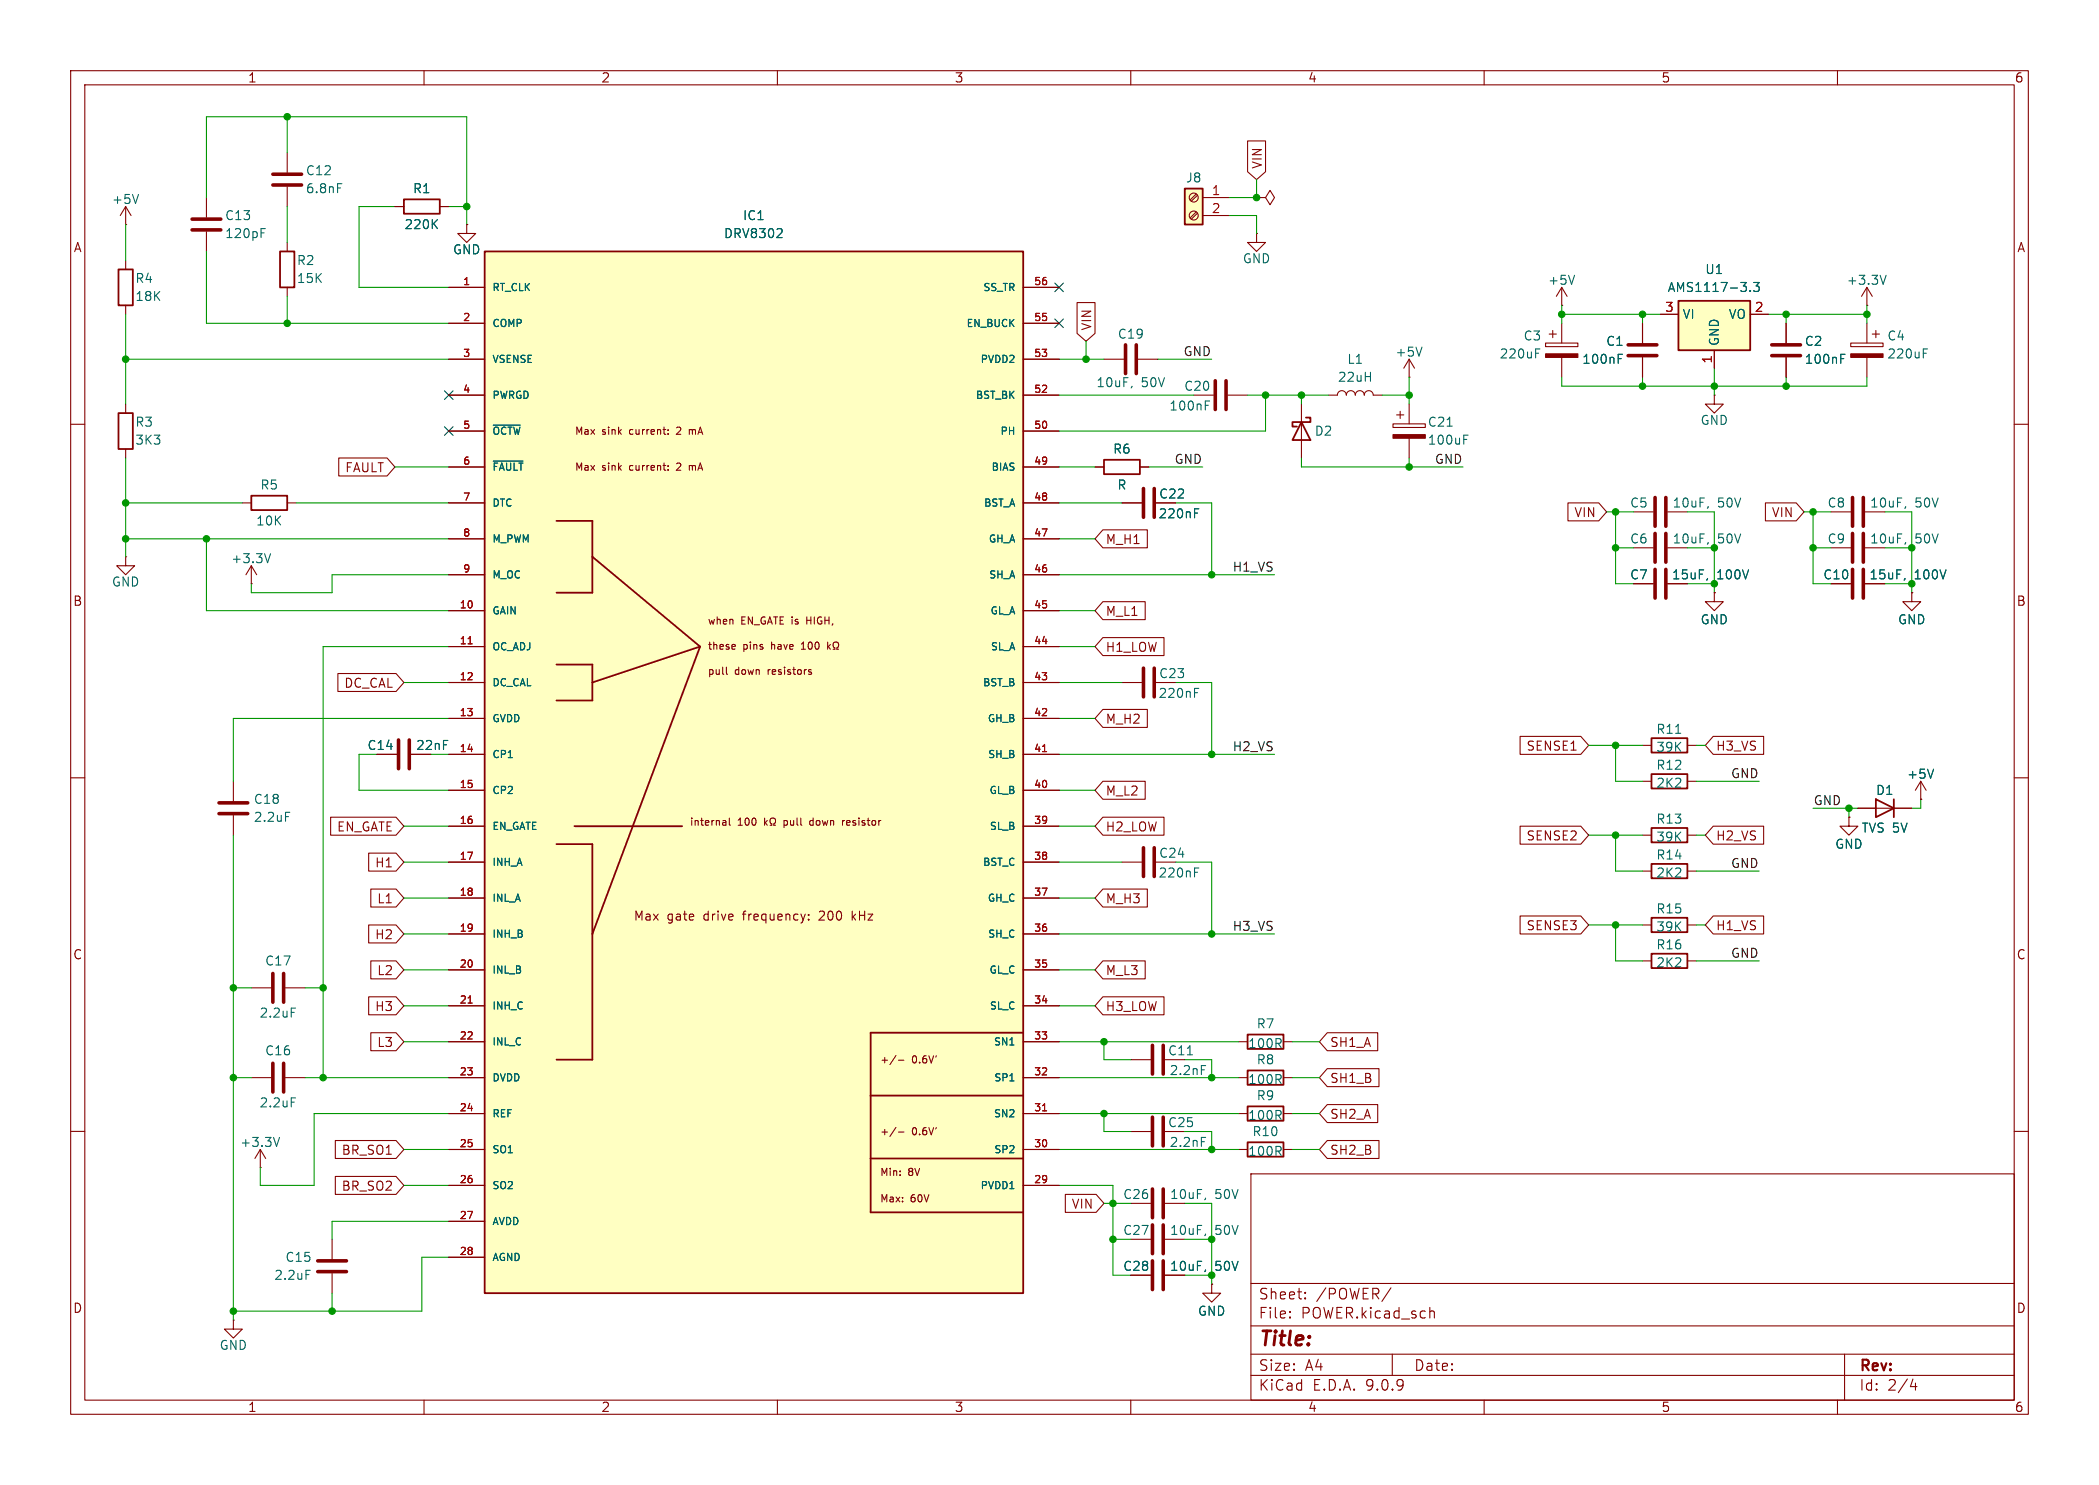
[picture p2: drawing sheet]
<svg xmlns="http://www.w3.org/2000/svg" width="297mm" height="210mm" viewBox="0 0 297 210" stroke-linecap="round" stroke-linejoin="round" font-family="sans-serif">
<g fill="none" stroke="#840000" stroke-width=".15">
<path d="M10 10h277v190h-277zM12 12h273v186h-273zM60 10v2M110 10v2M160 10v2M210 10v2M260 10v2M156.2 50.8h2.8M161 50.8h2.8M168.9 55.9h2.8M173.7 55.9h2.8M184.1 57.2v7.6"/>
<path d="M188 55.9h1.2a.64 .64 0 0 1 .7-.7 .64 .64 0 0 1 .6 .7 .64 .64 0 0 1 .6-.7 .64 .64 0 0 1 .7 .7 .64 .64 0 0 1 .6-.7 .64 .64 0 0 1 .6 .7 .64 .64 0 0 1 .7-.7 .64 .64 0 0 1 .6 .7h1.3M197.1 59.9h4.6v.6h-4.6zM197.6 58.7h1M198.1 58.2v1M199.4 53.3h.1M199.4 50.8v2.5M199.4 57.2v2.7M199.4 50.8l-.8 1.3M199.4 50.8l.8 1.3M264.2 43.2h.1M264.2 40.6l-.8 1.3M264.2 40.6l.7 1.3"/>
<path d="M264.2 40.6v2.6M10 60h2M154.9 66h1.3M158.7 71.1h2.8M161.3 66h1.3M199.4 62v2.8M285 60h2M10 110h2M232.4 118.1h1.3M238.8 118.1h1.2M261.6 115.6v1.2h1.3l-1.3 1.3-1.3-1.3h1.3M261.6 115.6h.1"/>
<path d="M262.9 114.3h7.6M285 110h2M10 160h2M177 166h108v32h-108zM285 160h2M60 198v2M110 198v2M160 198v2M177 194.5h108M177 191.5h108M177 187.5h108M177 181.5h108"/>
<path d="M182.5 186.3h.1l-.1 .1M182.5 186.3v.1M182.5 185.5v.1M182.5 185.5h.1l-.1 .1M184.7 183.6v.1M184.7 183.6h-.1l.1 .1M184.7 182.8v.1M184.7 182.8h-.1l.1 .1M196.8 182.1l-1.3 2M197 191.5v3M202.4 185.5l.1-.1 .4 .1 .1 .9M210 198v2"/>
<path d="M260 198v2M261 191.5v6.5M270.7 195l-.4 1.1h.9M271 195.6v1"/>
</g>
<path d="M159.3 48.8v4M160.8 48.8v4M172 53.8v4.1M173.5 53.8v4.1M161.8 69.1v4.1M163.3 69.1v4.1" fill="none" stroke="#840000" stroke-width=".51"/>
<path d="M266.9 38.9l-.4 1.3M160.2 54.6l-.1 .3M170.5 57.3h.5M170.5 56.7h.7M201.2 49.1l-.4 1.3M169 72.6h.4M169 72h.6M204.8 60.3h.7M207.1 62.1h.4M207.1 61.5h.6" fill="none" stroke="#006464" stroke-width=".15"/>
<path d="M197.1 61.5h4.6v.5h-4.6z" fill="#840000" stroke="#840000" stroke-width=".15"/>
<path d="M184.1 59.7l1.3 2.5h-2.5zM184.8 59.1h.6v.6h-2.5v.6h.6M156.2 65h5.1v2.1h-5.1zM233.7 117.1h5.1v2h-5.1zM265.4 113l2.6 1.3-2.6 1.3zM268 113v2.6" fill="none" stroke="#840000" stroke-width=".25"/>
<path d="M237.5 42.5h10.1v7h-10.1z" fill="#ffffc2"/>
<path d="M237.5 42.5h10.1v7h-10.1zM233.7 109.5h5.1v2h-5.1zM233.7 104.4h5.1v2h-5.1zM233.7 129.8h5.1v2h-5.1zM233.7 122.2h5.1v2h-5.1z" fill="none" stroke="#840000" stroke-width=".25"/>
<g fill="none" stroke="#840000" stroke-width=".15">
<path d="M218.7 48.5h4.6v.5h-4.6zM219.2 47.2h1M219.7 46.7v1.1M221 43.2h.1M221 40.6l-.8 1.3M221 40.6l.7 1.3M221 40.6v2.6M221 45.7v2.8M221 50.5v2.8M232.4 45.7v2.8M232.4 50.5v2.8M234.9 44.5h2.6"/>
<path d="M242.6 55.9v1.3h1.2l-1.2 1.2-1.3-1.2h1.3M242.6 55.9h.1M242.6 49.5v2.6M247.6 44.5h2.6M252.7 45.7v2.8M252.7 50.5v2.8M261.9 48.5h4.5v.5h-4.5zM264.2 45.7v2.8M264.2 50.5v2.8M264.9 47.2h1M265.4 46.7v1.1M17.8 78.7v1.3h1.2l-1.2 1.3-1.3-1.3h1.3"/>
<path d="M17.8 78.7h.1M231.1 72.4h2.8M231.1 77.5h2.8M236 72.4h2.8M236 77.5h2.8M259.1 72.4h2.8M259.1 77.5h2.8M263.9 72.4h2.8M263.9 77.5h2.8M158.7 96.5h2.8M231.1 82.6h2.8M236 82.6h2.8"/>
<path d="M242.6 83.8v1.3h1.2l-1.2 1.3-1.3-1.3h1.3M242.6 83.8h.1M259.1 82.6h2.8M263.9 82.6h2.8M270.5 83.8v1.3h1.3l-1.3 1.3-1.3-1.3h1.3M270.5 83.8h.1M33 110.5v2.8M33 115.3v2.8M53.3 106.7h2.8M58.2 106.7h2.8M232.4 110.5h1.3M232.4 105.4h1.3"/>
<path d="M238.8 110.5h1.2M238.8 105.4h1.2M271.8 113h.1M271.8 110.5l-.8 1.3M271.8 110.5l.7 1.3M271.8 110.5v2.5M158.7 121.9h2.8M232.4 130.8h1.3M232.4 123.2h1.3M238.8 130.8h1.2M238.8 123.2h1.2M160 149.9h2.8"/>
</g>
<g fill="none" stroke="#006464" stroke-width=".15">
<path d="M222.8 38.9l-.4 1.3M248.1 39.9h.8l-.4 .5 .4 .2v.5l-.2 .1h-.4l-.2-.1M217.3 50h.4M217.3 49.3h.6M229 50.7h.4M229 50.1h.6M247.6 41.1v.1M260.5 50.7h.4M260.5 50.1h.6M272.1 50h.5M272.1 49.3h.6M241.7 71.6l-.1 .3"/>
<path d="M241.7 76.7l-.1 .3M269.6 71.6l-.1 .3M269.6 76.7l-.1 .3M169 98h.4M169 97.4h.6M241.6 81.8l-.1 .2M269.5 81.8l-.1 .2M40.4 114.9h.6M237.1 103.7h.7M273.6 108.8l-.4 1.3M169 123.4h.4M169 122.8h.6"/>
<path d="M168 149.2h.7M170 150.7h.6"/>
</g>
<g fill="none" stroke="#840000" stroke-width=".51">
<path d="M230.4 48.8h4M230.4 50.3h4M250.7 48.8h4.1M250.7 50.3h4.1M234.2 70.4v4M234.2 75.4v4.1M235.7 70.4v4M235.7 75.4v4.1M262.1 70.4v4M262.1 75.4v4.1M263.7 70.4v4M263.7 75.4v4.1"/>
<path d="M161.8 94.5v4.1M163.3 94.5v4.1M234.2 80.5v4.1M235.7 80.5v4.1M262.1 80.5v4.1M263.7 80.5v4.1M31 115.1h4.1M31 113.5h4.1M56.4 104.6v4.1M57.9 104.6v4.1M161.8 119.9v4.1M163.3 119.9v4.1"/>
<path d="M163.1 147.8v4.1M164.6 147.8v4.1"/>
</g>
<g fill="#840000" stroke="#840000" stroke-width=".15">
<path d="M261.9 50h4.5v.5h-4.5z"/>
<path d="M218.7 50h4.6v.5h-4.6z"/>
</g>
<path d="M68.6 35.6h76.2v147.3h-76.2z" fill="#ffffc2"/>
<g fill="none" stroke="#840000" stroke-width=".25">
<path d="M16.8 38.1h2v5.1h-2zM39.6 35.6h2.1v5h-2.1zM57.1 28.2h5.1v2h-5.1zM68.6 35.6h76.2v147.3h-76.2zM16.8 58.4h2v5.1h-2zM35.6 70.1h5v2h-5zM78.7 73.7h5.1v10.1h-5.1M83.8 78.7l15.3 12.7M78.7 94h5.1v5.1h-5.1M99.1 91.4l-15.3 40.7M99.1 91.4l-15.3 5.1M78.7 119.4h5.1v30.5h-5.1"/>
<path d="M81.3 116.8h15.2M233.7 134.9h5.1v2h-5.1zM123.2 154.9h21.6M144.8 146.1h-21.6v25.4h21.6M123.2 163.8h21.6"/>
</g>
<g fill="none" stroke="#840000" stroke-width=".15">
<path d="M17.8 31.8h.1M17.8 29.2l-.8 1.3M17.8 29.2l.7 1.3M17.8 29.2v2.6M17.8 36.8v1.3M29.2 27.9v2.8M29.2 32.8v2.8M40.6 21.6v2.8M40.6 26.4v2.8M40.6 34.3v1.3M55.9 29.2h1.2M62.2 29.2h1.3"/>
<path d="M66 31.8v1.2h1.3l-1.3 1.3-1.2-1.3h1.2M66 31.8h.1M177.8 27.9h1.3l.6-1 .6 1-.6 1.1-.6-1.1M177.8 27.9h.1M177.8 33v1.3h1.3l-1.3 1.3-1.3-1.3h1.3M177.8 33h.1M17.8 43.2v1.3M17.8 57.2v1.2M40.6 40.6v1.3M63.5 40.6h5.1M63.5 45.7h5.1M63.5 50.8h5.1"/>
<path d="M63.5 55.9h5.1M144.8 40.6h5.1M144.8 45.7h5.1M144.8 50.8h5.1M144.8 55.9h5.1M17.8 63.5v1.3M34.3 71.1h1.3M40.6 71.1h1.3M63.5 61h5.1M63.5 66h5.1M63.5 71.1h5.1M63.5 76.2h5.1"/>
<path d="M94.5 61.3v.1M94.5 60.8v.1M94.5 65.9v.1M94.5 66.4v.1M95.8 60.5h-.1M95.8 65.5l-.1 .1M96.3 60.8l-.6 .6h.6M96.3 65.9l-.6 .6h.6M97.5 60.7v.7M97.5 65.8v.7M97.8 60.7l-.3 .1M97.8 65.8l-.3 .1"/>
<path d="M144.8 61h5.1M144.8 66h5.1M144.8 71.1h5.1M144.8 76.2h5.1M35.6 82.6h.1M35.6 80l-.8 1.3M35.6 80l.7 1.3M35.6 80v2.6M63.5 81.3h5.1M63.5 86.4h5.1M63.5 91.4h5.1M63.5 96.5h5.1"/>
<path d="M102.8 94.4v.8l.1 .2M103.9 91.1l.1 .3-.4 .1M104 91.8h-.1M113.4 91.8h.6M113.6 90.9l-.2 .2M114.2 87.2v1.1M114.2 87.7h.5M114.5 95l.3 .1v.1l-.1 .2h-.2M114.5 94.7h.3M117.1 90.8v1M117.2 91.4l.3 .4M117.5 91.1l-.4 .4"/>
<path d="M117.9 91.8h.2v-.2a.43 .43 0 0 1-.2-.6 .43 .43 0 0 1 .6-.2 .47 .47 0 0 1-.1 .8v.2h.3M144.8 81.3h5.1M144.8 86.4h5.1M144.8 91.4h5.1M144.8 96.5h5.1M63.5 101.6h5.1M63.5 106.7h5.1M63.5 111.8h5.1M63.5 116.8h5.1M102.6 116l.1 .2v.5M102.7 116.7h-.3M102.7 116.3h-.3"/>
<path d="M103.2 115.7v.9l.1 .1M108.2 115.7v1M108.3 116.3l.3 .4M108.6 116l-.4 .4M109 116.7h.2v-.2a.43 .43 0 0 1-.2-.6 .43 .43 0 0 1 .6-.2 .47 .47 0 0 1-.1 .8v.2h.2M110.9 116v1M110.9 116.7h.1M111 116l-.1 .1M115 116h-.2l-.2 .2v.4l.4 .1M119.2 116v.7M119.5 116l-.3 .2M144.8 101.6h5.1"/>
<path d="M144.8 106.7h5.1M144.8 111.8h5.1M144.8 116.8h5.1M35.6 139.7h2.8M40.4 139.7h2.8M63.5 121.9h5.1M63.5 127h5.1M63.5 132.1h5.1M63.5 137.2h5.1M114.4 130v.1M114.4 129.3v.2M120.6 128.8v1.3"/>
<path d="M121.1 129.3l-.5 .5M144.8 121.9h5.1M144.8 127h5.1M144.8 132.1h5.1M144.8 137.2h5.1M232.4 135.9h1.3M238.8 135.9h1.2M35.6 152.4h2.8M40.4 152.4h2.8M63.5 142.2h5.1M63.5 147.3h5.1M63.5 152.4h5.1"/>
<path d="M63.5 157.5h5.1M126.8 149.3l-.9 1.3M126.8 159.4l-.9 1.3M127.1 149.9h.8M144.8 142.2h5.1M144.8 147.3h5.1M144.8 152.4h5.1M144.8 157.5h5.1M36.8 165.1h.1M36.8 162.6l-.7 1.2M36.8 162.6l.8 1.2M36.8 162.6v2.5"/>
<path d="M47 175.3v2.8M63.5 162.6h5.1M63.5 167.6h5.1M63.5 172.7h5.1M63.5 177.8h5.1M127.1 160.1h.8M144.8 162.6h5.1M144.8 167.6h5.1M160 160h2.8M160 170.2h2.8M160 175.3h2.8M164.8 170.2h2.8"/>
<path d="M164.8 175.3h2.8M33 186.7v1.3h1.3l-1.3 1.2-1.3-1.2h1.3M33 186.7h.1M47 180.1v2.8M160 180.3h2.8M164.8 180.3h2.8M171.4 181.6v1.3h1.3l-1.3 1.3-1.2-1.3h1.2M171.4 181.6h.1"/>
</g>
<g fill="none" stroke="#006464" stroke-width=".15">
<path d="M19.6 27.5l-.4 1.3M36.9 32.9h.5M36.9 32.3h.6M47.8 26h.6M61.4 31.6l.5 .7M61.9 31.1l-.7 .7M110.4 32.3l.3 .3-.1 .3-.7 .7h.8M38.3 78.3l-.4 1.3M69.8 60.1h3.8M69.8 65.2h4.2M41.2 142.6h.6M41.2 155.3h.6"/>
<path d="M142.9 152.9h.6M39.6 160.9l-.5 1.2M43.3 179.6h.6M170 160.9h.6M170.6 169.4l-.1 .3M170.6 174.5l-.1 .3M170.6 179.6l-.1 .2"/>
</g>
<path d="M66.2 91.1h.6M147.5 106.3h.6M66.2 141.9h.6M147.5 157.1h.6" fill="none" stroke="#a90000" stroke-width=".15"/>
<g fill="none" stroke="#840000" stroke-width=".51">
<path d="M27.2 31h4M27.2 32.5h4M38.6 24.6h4.1M38.6 26.2h4.1M38.6 137.7v4M40.1 137.7v4M38.6 150.4v4M40.1 150.4v4M163.1 158v4.1M164.6 158v4.1M45 179.8h4M45 178.3h4"/>
<path d="M163.1 168.1v4.1M163.1 173.2v4.1M163.1 178.3v4.1M164.6 168.1v4.1M164.6 173.2v4.1M164.6 178.3v4.1"/>
</g>
<path d="M167.6 26.7h2.6v5.1h-2.6z" fill="#ffffc2"/>
<path d="M167.6 26.7h2.6v5.1h-2.6zM176.5 146.3h5.1v2h-5.1zM176.5 156.5h5.1v2h-5.1zM176.5 151.4h5.1v2h-5.1zM176.5 161.5h5.1v2.1h-5.1z" fill="none" stroke="#840000" stroke-width=".25"/>
<g fill="none" stroke="#840000" stroke-width=".15">
<path d="M176.5 19.9h2.6v4.4l-1.3 1.1-1.3-1.1zM55.9 29.2h1.2M62.2 29.2h1.3M66 31.8h.1M169.3 27.4l-.9 .9M169.3 30l-.9 .8M169.4 27.6l-.8 .8M169.4 30.1l-.8 .9M170.2 27.9h3.8M170.2 30.5h3.8M63.5 40.6h5.1M63.5 45.7h5.1"/>
<path d="M63.5 50.8h5.1M63.5 55.9h5.1M144.8 40.6h5.1M144.8 45.7h5.1M144.8 50.8h5.1M144.8 55.9h5.1M152.4 42.8h2.5v4.3l-1.2 1.2-1.3-1.2zM232.4 45.7v2.8M232.4 50.5v2.8M234.9 44.5h2.6M242.6 49.5v2.6M247.6 44.5h2.6"/>
<path d="M252.7 45.7v2.8M252.7 50.5v2.8M47.9 64.8h6.9l1.1 1.2-1.1 1.3h-6.9zM63.5 66h5.1M63.5 71.1h5.1M63.5 61h5.1M63.5 76.2h5.1M144.8 66h5.1M144.8 71.1h5.1M144.8 61h5.1M144.8 76.2h5.1M154.9 66h1.3"/>
<path d="M156.1 74.9h6.2v2.6h-6.2l-1.2-1.3zM158.7 71.1h2.8M161.3 66h1.3M221.9 71.1h4.3l1.1 1.3-1.1 1.3h-4.3zM249.8 71.1h4.4l1.1 1.3-1.1 1.3h-4.4zM47.8 95.2h8.2l1.1 1.3-1.1 1.3h-8.2zM63.5 81.3h5.1M63.5 86.4h5.1M63.5 91.4h5.1M63.5 96.5h5.1M144.8 81.3h5.1M144.8 86.4h5.1"/>
<path d="M144.8 91.4h5.1M144.8 96.5h5.1M156.1 90.2h8.6v2.5h-8.6l-1.2-1.3zM156.1 85.1h5.9v2.5h-5.9l-1.2-1.2zM231.1 82.6h2.8M236 82.6h2.8M242.6 83.8h.1M259.1 82.6h2.8M263.9 82.6h2.8M270.5 83.8h.1M46.8 115.6h9.2l1.1 1.2-1.1 1.3h-9.2zM53.3 106.7h2.8"/>
<path d="M58.2 106.7h2.8M63.5 106.7h5.1M63.5 101.6h5.1M63.5 111.8h5.1M63.5 116.8h5.1M144.8 106.7h5.1M144.8 101.6h5.1M144.8 111.8h5.1M144.8 116.8h5.1M156.1 110.5h5.9v2.5h-5.9l-1.2-1.2zM156.1 100.3h6.2v2.6h-6.2l-1.2-1.3zM156.1 115.6h8.6v2.5h-8.6l-1.2-1.3z"/>
<path d="M215.1 104.1h8.6l1.1 1.3-1.1 1.3h-8.6zM215.1 116.8h8.6l1.1 1.3-1.1 1.3h-8.6zM242.4 104.1h7.2v2.6h-7.2l-1.1-1.3zM242.4 116.8h7.2v2.6h-7.2l-1.1-1.3zM261.6 115.6h.1M262.9 114.3h2.5M268 114.3h2.5M271.8 113h.1M52.2 120.6h3.8l1.1 1.3-1.1 1.3h-3.8zM52.2 130.8h3.8l1.1 1.3-1.1 1.3h-3.8zM52.5 125.7h3.5l1.1 1.3-1.1 1.3h-3.5zM52.5 135.9h3.5l1.1 1.3-1.1 1.2h-3.5z"/>
<path d="M63.5 121.9h5.1M63.5 127h5.1M63.5 132.1h5.1M63.5 137.2h5.1M144.8 121.9h5.1M144.8 127h5.1M144.8 132.1h5.1M144.8 137.2h5.1M156.1 125.7h6.2v2.6h-6.2l-1.2-1.3zM156.1 135.9h5.9v2.5h-5.9l-1.2-1.2zM215.1 129.5h8.6l1.1 1.3-1.1 1.3h-8.6zM242.4 129.5h7.2v2.6h-7.2l-1.1-1.3z"/>
<path d="M52.2 141h3.8l1.1 1.2-1.1 1.3h-3.8zM52.5 146h3.5l1.1 1.3-1.1 1.3h-3.5zM63.5 147.3h5.1M63.5 157.5h5.1M63.5 152.4h5.1M63.5 142.2h5.1M144.8 147.3h5.1M144.8 157.5h5.1M144.8 152.4h5.1M144.8 142.2h5.1M156.1 141h8.6v2.5h-8.6l-1.2-1.3zM175.3 147.3h1.2"/>
<path d="M175.3 157.5h1.2M175.3 152.4h1.2M181.6 147.3h1.3M181.6 157.5h1.3M181.6 152.4h1.3M187.8 156.2h7.1v2.6h-7.1l-1.1-1.3zM187.8 146h7.1v2.6h-7.1l-1.1-1.3zM187.8 151.1h7.3v2.6h-7.3l-1.1-1.3zM47.4 161.3h8.6l1.1 1.3-1.1 1.2h-8.6zM47.4 166.4h8.6l1.1 1.2-1.1 1.3h-8.6zM63.5 162.6h5.1M63.5 167.6h5.1"/>
<path d="M63.5 172.7h5.1M63.5 177.8h5.1M144.8 162.6h5.1M144.8 167.6h5.1M150.7 168.9h4.4l1.1 1.3-1.1 1.3h-4.4zM175.3 162.6h1.2M181.6 162.6h1.3M187.8 161.3h7.3v2.5h-7.3l-1.1-1.2zM160 180.3h2.8M164.8 180.3h2.8M171.4 181.6h.1"/>
<circle cx="168.9" cy="27.9" r=".63"/>
<circle cx="168.9" cy="30.5" r=".63"/>
</g>
<g fill="none" stroke="#009600" stroke-width=".15">
<path d="M40.6 16.5v5.1M17.8 31.8v5M29.2 27.9v-11.4h36.8v15.3M29.2 35.6v10.1h34.3M40.6 29.2v5.1M55.9 29.2h-5.1v11.4h12.7M63.5 29.2h2.5M174 30.5h3.8v2.5M177.8 25.4v2.5h-3.8M17.8 50.8h45.7M17.8 44.5v12.7M40.6 41.9v3.8"/>
<path d="M149.9 50.8h6.3M149.9 55.9h19M153.7 48.3v2.5M163.8 50.8h7.6M176.5 55.9h11.5M179.1 55.9v5.1h-29.2M184.1 55.9v1.3M195.6 55.9h3.8M199.4 53.3v3.9M221 43.2v2.5M221 53.3v1.3h43.2v-1.3M221 44.5h13.9"/>
<path d="M232.4 44.5v1.2M232.4 53.3v1.3M242.6 52.1v3.8M250.2 44.5h14M252.7 44.5v1.2M252.7 53.3v1.3M264.2 43.2v2.5M17.8 71.1h16.5M17.8 76.2h45.7M17.8 64.8v13.9M29.2 76.2v10.2h34.3M41.9 71.1h21.6"/>
<path d="M55.9 66h7.6M149.9 71.1h8.8M149.9 76.2h5M149.9 66h5M162.6 66h7.6M166.4 71.1h5v10.2M184.1 64.8v1.2h22.9M199.4 64.8v1.2M227.3 72.4h3.8M228.6 72.4v10.2h2.5M228.6 77.5h2.5M238.8 72.4h3.8v11.4"/>
<path d="M238.8 77.5h3.8M255.3 72.4h3.8M256.5 72.4v10.2h2.6M256.5 77.5h2.6M266.7 72.4h3.8v11.4M266.7 77.5h3.8M57.1 96.5h6.4M63.5 91.4h-17.8v61M63.5 81.3h-16.5v2.5h-11.4v-1.2M149.9 81.3h30.4M149.9 86.4h5M149.9 91.4h5"/>
<path d="M149.9 96.5h8.8M166.4 96.5h5v10.2M238.8 82.6h3.8M266.7 82.6h3.8M33 118.1v68.6M53.3 106.7h-2.5v5.1h12.7M57.1 116.8h6.4M61 106.7h2.5M63.5 101.6h-30.5v8.9M149.9 106.7h30.4M149.9 111.8h5M149.9 101.6h5"/>
<path d="M149.9 116.8h5M224.8 118.1h7.6M224.8 105.4h7.6M228.6 118.1v5.1h3.8M228.6 105.4v5.1h3.8M240 110.5h8.9M240 118.1h1.3M240 105.4h1.3M256.5 114.3h6.4M261.6 114.3v1.3M271.8 113v1.3h-1.3M33 139.7h2.6"/>
<path d="M43.2 139.7h2.5M57.1 132.1h6.4M57.1 121.9h6.4M57.1 127h6.4M57.1 137.2h6.4M149.9 132.1h30.4M149.9 121.9h8.8M149.9 127h5M149.9 137.2h5M166.4 121.9h5v10.2M224.8 130.8h7.6M228.6 130.8v5.1h3.8"/>
<path d="M240 130.8h1.3M240 123.2h8.9M240 135.9h8.9M33 152.4h2.6M43.2 152.4h20.3M57.1 147.3h6.4M57.1 142.2h6.4M63.5 157.5h-19.1v10.1h-7.6v-2.5M149.9 152.4h25.4M149.9 157.5h25.4M149.9 147.3h25.4M149.9 142.2h5"/>
<path d="M156.2 157.5v2.5h3.8M156.2 147.3v2.6h3.8M167.6 149.9h3.8v2.5M182.9 152.4h3.8M182.9 157.5h3.8M182.9 147.3h3.8M57.1 162.6h6.4M57.1 167.6h6.4M63.5 172.7h-16.5v2.6M63.5 177.8h-3.8v7.6h-26.7M149.9 162.6h25.4M149.9 167.6h7.6v12.7h2.5"/>
<path d="M156.2 170.2h3.8M157.5 175.3h2.5M167.6 160h3.8v2.6M167.6 170.2h3.8v11.4M167.6 175.3h3.8M182.9 162.6h3.8M47 182.9v2.5M167.6 180.3h3.8"/>
</g>
<path d="M62.9 55.3l1.2 1.2M64.1 55.3l-1.2 1.2M149.3 40l1.2 1.2M149.3 45.1l1.2 1.2M150.5 40l-1.2 1.2M150.5 45.1l-1.2 1.2M62.9 60.4l1.2 1.2M64.1 60.4l-1.2 1.2" fill="none" stroke="#000084" stroke-width=".15"/>
<g fill="none" stroke="#006464" stroke-width=".15">
<path d="M61.4 31.6l.5 .7M61.9 31.1l-.7 .7M110.4 32.3l.3 .3-.1 .3-.7 .7h.8M248.1 39.9h.8l-.4 .5 .4 .2v.5l-.2 .1h-.4l-.2-.1M229 50.7h.4M229 50.1h.6M247.6 41.1v.1M260.5 50.7h.4M260.5 50.1h.6M69.8 60.1h3.8M69.8 65.2h4.2M169 72.6h.4"/>
<path d="M169 72h.6M241.6 81.8l-.1 .2M269.5 81.8l-.1 .2M273.6 108.8l-.4 1.3M142.9 152.9h.6M170.6 179.6l-.1 .2"/>
</g>
<path d="M66.2 91.1h.6M147.5 106.3h.6M66.2 141.9h.6M147.5 157.1h.6" fill="none" stroke="#a90000" stroke-width=".15"/>
<g fill="#009600" stroke="#009600" stroke-width=".15">
<circle cx="156.2" cy="157.5" r=".46"/>
<circle cx="157.5" cy="170.2" r=".46"/>
<circle cx="157.5" cy="175.3" r=".46"/>
<circle cx="171.4" cy="180.3" r=".46"/>
<circle cx="171.4" cy="175.3" r=".46"/>
<circle cx="171.4" cy="162.6" r=".46"/>
<circle cx="228.6" cy="130.8" r=".46"/>
<circle cx="171.4" cy="132.1" r=".46"/>
<circle cx="171.4" cy="152.4" r=".46"/>
<circle cx="242.6" cy="54.6" r=".46"/>
<circle cx="228.6" cy="77.5" r=".46"/>
<circle cx="228.6" cy="72.4" r=".46"/>
<circle cx="199.4" cy="55.9" r=".46"/>
<circle cx="252.7" cy="44.5" r=".46"/>
<circle cx="221" cy="44.5" r=".46"/>
<circle cx="232.4" cy="54.6" r=".46"/>
<circle cx="232.4" cy="44.5" r=".46"/>
<circle cx="264.2" cy="44.5" r=".46"/>
<circle cx="252.7" cy="54.6" r=".46"/>
<circle cx="256.5" cy="72.4" r=".46"/>
<circle cx="256.5" cy="77.5" r=".46"/>
<circle cx="242.6" cy="82.6" r=".46"/>
<circle cx="242.6" cy="77.5" r=".46"/>
<circle cx="270.5" cy="77.5" r=".46"/>
<circle cx="270.5" cy="82.6" r=".46"/>
<circle cx="171.4" cy="81.3" r=".46"/>
<circle cx="171.4" cy="106.7" r=".46"/>
<circle cx="261.6" cy="114.3" r=".46"/>
<circle cx="228.6" cy="118.1" r=".46"/>
<circle cx="199.4" cy="66" r=".46"/>
<circle cx="228.6" cy="105.4" r=".46"/>
<circle cx="156.2" cy="147.3" r=".46"/>
<circle cx="45.7" cy="139.7" r=".46"/>
<circle cx="33" cy="139.7" r=".46"/>
<circle cx="17.8" cy="71.1" r=".46"/>
<circle cx="29.2" cy="76.2" r=".46"/>
<circle cx="17.8" cy="76.2" r=".46"/>
<circle cx="184.1" cy="55.9" r=".46"/>
<circle cx="179.1" cy="55.9" r=".46"/>
<circle cx="153.7" cy="50.8" r=".46"/>
<circle cx="177.8" cy="27.9" r=".46"/>
<circle cx="33" cy="152.4" r=".46"/>
<circle cx="45.7" cy="152.4" r=".46"/>
<circle cx="47" cy="185.4" r=".46"/>
<circle cx="33" cy="185.4" r=".46"/>
<circle cx="66" cy="29.2" r=".46"/>
<circle cx="40.6" cy="45.7" r=".46"/>
<circle cx="40.6" cy="16.5" r=".46"/>
<circle cx="17.8" cy="50.8" r=".46"/>
</g>
<text font-size="2.8" fill="#840000" x="178" y="190.9">Title:</text>
<g font-size="2.1" fill="#840000">
<text x="178" y="184">Sheet:</text>
<text x="186.2" y="184">/POWER/</text>
<text x="178" y="186.7">File:</text>
<text x="184.1" y="186.7">POWER.kicad_sch</text>
<text x="178" y="196.9">KiCad</text>
<text x="178" y="194.1">Size:</text>
<text x="184.7" y="194.1">A4</text>
<text x="185.7" y="196.9">E.D.A.</text>
<text x="193.3" y="196.9">9.0.9</text>
<text x="200" y="194.1">Date:</text>
<text x="263" y="194.3">Rev:</text>
<text x="263" y="196.9">Id:</text>
<text x="267.1" y="196.9">2/4</text>
</g>
<g font-size="1.8" fill="#840000">
<text x="35" y="11.9">1</text>
<text x="85" y="11.9">2</text>
<text x="135" y="11.9">3</text>
<text x="185" y="11.9">4</text>
<text x="235" y="11.9">5</text>
<text x="285" y="11.9">6</text>
<text x="178.8" y="24" transform="rotate(-90 178.8 24)">VIN</text>
<text x="10.3" y="35.9">A</text>
<text x="285.3" y="35.9">A</text>
<text x="154.6" y="46.8" transform="rotate(-90 154.6 46.8)">VIN</text>
<text x="48.7" y="67">FAULT</text>
<text x="163.9" y="70.7">C22</text>
<text x="156.4" y="77.2">M_H1</text>
<text x="222.7" y="73.3">VIN</text>
<text x="250.6" y="73.3">VIN</text>
<text x="10.3" y="85.9">B</text>
<text x="156.4" y="87.3">M_L1</text>
<text x="285.3" y="85.9">B</text>
<text x="156.4" y="92.4">H1_LOW</text>
<text x="48.6" y="97.5">DC_CAL</text>
<text x="156.4" y="102.6">M_H2</text>
<text x="215.9" y="106.4">SENSE1</text>
<text x="242.7" y="106.4">H3_VS</text>
<text x="156.4" y="112.7">M_L2</text>
<text x="47.6" y="117.8">EN_GATE</text>
<text x="156.4" y="117.8">H2_LOW</text>
<text x="215.9" y="119.1">SENSE2</text>
<text x="242.7" y="119.1">H2_VS</text>
<text x="53" y="122.9">H1</text>
<text x="53.3" y="128">L1</text>
<text x="89.6" y="130.4">Max</text>
<text x="94.4" y="130.4">gate</text>
<text x="99.7" y="130.4">drive</text>
<text x="105.4" y="130.4">frequency:</text>
<text x="116.4" y="130.4">200</text>
<text x="121.2" y="130.4">kHz</text>
<text x="156.4" y="128">M_H3</text>
<text x="215.9" y="131.8">SENSE3</text>
<text x="242.7" y="131.8">H1_VS</text>
<text x="10.3" y="135.9">C</text>
<text x="53" y="133">H2</text>
<text x="285.3" y="135.9">C</text>
<text x="53" y="143.2">H3</text>
<text x="53.3" y="138.1">L2</text>
<text x="156.4" y="143.2">H3_LOW</text>
<text x="156.4" y="138.1">M_L3</text>
<text x="53.3" y="148.3">L3</text>
<text x="188.1" y="148.3">SH1_A</text>
<text x="188.1" y="153.4">SH1_B</text>
<text x="188.1" y="158.4">SH2_A</text>
<text x="48.3" y="163.5">BR_SO1</text>
<text x="188.1" y="163.5">SH2_B</text>
<text x="48.3" y="168.6">BR_SO2</text>
<text x="151.6" y="171.1">VIN</text>
<text x="10.3" y="185.9">D</text>
<text x="285.3" y="185.9">D</text>
<text x="35" y="199.9">1</text>
<text x="85" y="199.9">2</text>
<text x="135" y="199.9">3</text>
<text x="185" y="199.9">4</text>
<text x="235" y="199.9">5</text>
<text x="285" y="199.9">6</text>
</g>
<g font-size="1.8" fill="#006464">
<text x="15.7" y="29.1">+5V</text>
<text x="43.2" y="25">C12</text>
<text x="43.2" y="27.5">6.8nF</text>
<text x="58.3" y="27.5">R1</text>
<text x="167.7" y="26">J8</text>
<text x="31.8" y="33.9">120pF</text>
<text x="31.8" y="31.3">C13</text>
<text x="57.1" y="32.6">220K</text>
<text x="102.3" y="33.9">DRV8302</text>
<text x="105" y="31.3">IC1</text>
<text x="19.1" y="40.2">R4</text>
<text x="41.9" y="37.7">R2</text>
<text x="41.9" y="40.2">15K</text>
<text x="64" y="36.2">GND</text>
<text x="175.8" y="37.4">GND</text>
<text x="218.9" y="40.5">+5V</text>
<text x="235.9" y="41.5">AMS1117-3.3</text>
<text x="241.2" y="39">U1</text>
<text x="261.2" y="40.5">+3.3V</text>
<text x="19.1" y="42.8">18K</text>
<text x="238" y="45.3">VI</text>
<text x="244.5" y="45.3">VO</text>
<text x="158.1" y="48.1">C19</text>
<text x="190.5" y="51.7">L1</text>
<text x="197.4" y="50.6">+5V</text>
<text x="212.1" y="50.9">220uF</text>
<text x="215.5" y="48.4">C3</text>
<text x="223.8" y="51.7">100nF</text>
<text x="227.2" y="49.1">C1</text>
<text x="243.4" y="49" transform="rotate(-90 243.4 49)">GND</text>
<text x="255.3" y="49.1">C2</text>
<text x="255.3" y="51.7">100nF</text>
<text x="267" y="48.4">C4</text>
<text x="267" y="50.9">220uF</text>
<text x="155.1" y="55">10uF,</text>
<text x="161.5" y="55">50V</text>
<text x="165.4" y="58.3">100nF</text>
<text x="167.5" y="55.5">C20</text>
<text x="189.2" y="54.2">22uH</text>
<text x="19.1" y="60.6">R3</text>
<text x="19.1" y="63.1">3K3</text>
<text x="157.4" y="64.4">R6</text>
<text x="185.9" y="61.8">D2</text>
<text x="201.9" y="63.1">100uF</text>
<text x="201.9" y="60.6">C21</text>
<text x="240.5" y="60.3">GND</text>
<text x="36.8" y="69.4">R5</text>
<text x="158" y="69.4">R</text>
<text x="230.6" y="72">C5</text>
<text x="236.6" y="72">10uF,</text>
<text x="243" y="72">50V</text>
<text x="258.5" y="72">C8</text>
<text x="264.5" y="72">10uF,</text>
<text x="271" y="72">50V</text>
<text x="36.2" y="74.5">10K</text>
<text x="163.8" y="73.5">220nF</text>
<text x="230.6" y="77.1">C6</text>
<text x="236.6" y="77.1">10uF,</text>
<text x="243" y="77.1">50V</text>
<text x="258.5" y="77.1">C9</text>
<text x="264.5" y="77.1">10uF,</text>
<text x="271" y="77.1">50V</text>
<text x="15.7" y="83.2">GND</text>
<text x="32.6" y="79.9">+3.3V</text>
<text x="230.6" y="82.1">C7</text>
<text x="236.5" y="82.1">15uF,</text>
<text x="242.9" y="82.1">100V</text>
<text x="257.9" y="82.1">C10</text>
<text x="264.4" y="82.1">15uF,</text>
<text x="270.9" y="82.1">100V</text>
<text x="240.5" y="88.5">GND</text>
<text x="268.5" y="88.5">GND</text>
<text x="163.8" y="98.9">220nF</text>
<text x="163.9" y="96.1">C23</text>
<text x="51.9" y="106.3">C14</text>
<text x="58.8" y="106.3">22nF</text>
<text x="234.3" y="104">R11</text>
<text x="234.3" y="106.5">39K</text>
<text x="35.8" y="113.9">C18</text>
<text x="234.3" y="109.1">R12</text>
<text x="234.3" y="111.6">2K2</text>
<text x="265.4" y="112.6">D1</text>
<text x="269.7" y="110.3">+5V</text>
<text x="35.8" y="116.4">2.2uF</text>
<text x="234.3" y="116.7">R13</text>
<text x="234.3" y="119.2">39K</text>
<text x="263.3" y="118">TVS 5V</text>
<text x="163.8" y="124.3">220nF</text>
<text x="163.9" y="121.5">C24</text>
<text x="234.3" y="121.8">R14</text>
<text x="234.3" y="124.3">2K2</text>
<text x="259.6" y="120.2">GND</text>
<text x="234.3" y="129.4">R15</text>
<text x="234.3" y="131.9">39K</text>
<text x="37.4" y="136.8">C17</text>
<text x="234.3" y="134.5">R16</text>
<text x="234.3" y="137">2K2</text>
<text x="36.6" y="144.1">2.2uF</text>
<text x="37.4" y="149.5">C16</text>
<text x="165.2" y="149.5">C11</text>
<text x="176.5" y="148.4">100R</text>
<text x="177.7" y="145.6">R7</text>
<text x="165.4" y="152.2">2.2nF</text>
<text x="176.5" y="153.5">100R</text>
<text x="177.7" y="155.8">R9</text>
<text x="177.7" y="150.7">R8</text>
<text x="36.6" y="156.8">2.2uF</text>
<text x="165.2" y="159.6">C25</text>
<text x="176.5" y="158.6">100R</text>
<text x="177.1" y="160.9">R10</text>
<text x="33.9" y="162.4">+3.3V</text>
<text x="165.4" y="162.4">2.2nF</text>
<text x="176.5" y="163.7">100R</text>
<text x="158.8" y="169.8">C26</text>
<text x="165.5" y="169.8">10uF,</text>
<text x="171.9" y="169.8">50V</text>
<text x="40.3" y="178.7">C15</text>
<text x="158.8" y="179.9">C28</text>
<text x="158.8" y="174.9">C27</text>
<text x="165.5" y="179.9">10uF,</text>
<text x="165.5" y="174.9">10uF,</text>
<text x="171.9" y="179.9">50V</text>
<text x="171.9" y="174.9">50V</text>
<text x="38.7" y="181.2">2.2uF</text>
<text x="31" y="191.1">GND</text>
<text x="169.4" y="186.3">GND</text>
</g>
<g font-size="1.8" fill="#a90000">
<text x="171.4" y="27.7">1</text>
<text x="171.4" y="30.2">2</text>
<text x="235.5" y="44.2">3</text>
<text x="248.2" y="44.2">2</text>
<text x="242.3" y="51.5" transform="rotate(-90 242.3 51.5)">1</text>
</g>
<g font-size="1.8" fill="#0f0f0f">
<text x="167.4" y="50.5">GND</text>
<text x="166.1" y="65.7">GND</text>
<text x="202.9" y="65.7">GND</text>
<text x="174.3" y="80.9">H1_VS</text>
<text x="174.3" y="106.3">H2_VS</text>
<text x="244.8" y="110.1">GND</text>
<text x="256.5" y="114">GND</text>
<text x="244.8" y="122.8">GND</text>
<text x="174.3" y="131.7">H3_VS</text>
<text x="244.8" y="135.5">GND</text>
</g>
<g font-size="1.4" fill="#a90000">
<text x="65.4" y="40.4">1</text>
<text x="146.2" y="40.4">56</text>
<text x="65.4" y="45.5">2</text>
<text x="146.2" y="45.5">55</text>
<text x="65.4" y="50.5">3</text>
<text x="146.2" y="50.5">53</text>
<text x="65.4" y="55.6">4</text>
<text x="146.2" y="55.6">52</text>
<text x="65.4" y="60.7">5</text>
<text x="65.4" y="65.8">6</text>
<text x="146.2" y="60.7">50</text>
<text x="146.2" y="65.8">49</text>
<text x="65.4" y="70.9">7</text>
<text x="146.2" y="70.9">48</text>
<text x="65.4" y="75.9">8</text>
<text x="146.2" y="75.9">47</text>
<text x="65.4" y="81">9</text>
<text x="146.2" y="81">46</text>
<text x="64.9" y="86.1">10</text>
<text x="146.2" y="86.1">45</text>
<text x="64.9" y="91.2">11</text>
<text x="146.2" y="91.2">44</text>
<text x="64.9" y="96.3">12</text>
<text x="64.9" y="101.3">13</text>
<text x="146.2" y="96.3">43</text>
<text x="146.2" y="101.3">42</text>
<text x="64.9" y="106.4">14</text>
<text x="146.2" y="106.4">41</text>
<text x="64.9" y="111.5">15</text>
<text x="146.2" y="111.5">40</text>
<text x="64.9" y="116.6">16</text>
<text x="146.2" y="116.6">39</text>
<text x="64.9" y="121.7">17</text>
<text x="146.2" y="121.7">38</text>
<text x="64.9" y="126.7">18</text>
<text x="64.9" y="131.8">19</text>
<text x="146.2" y="126.7">37</text>
<text x="146.2" y="131.8">36</text>
<text x="64.9" y="136.9">20</text>
<text x="146.2" y="136.9">35</text>
<text x="64.9" y="142">21</text>
<text x="146.2" y="142">34</text>
<text x="64.9" y="147.1">22</text>
<text x="146.2" y="147.1">33</text>
<text x="64.9" y="152.1">23</text>
<text x="146.2" y="152.1">32</text>
<text x="64.9" y="157.2">24</text>
<text x="146.2" y="157.2">31</text>
<text x="64.9" y="162.3">25</text>
<text x="64.9" y="167.4">26</text>
<text x="146.2" y="162.3">30</text>
<text x="146.2" y="167.4">29</text>
<text x="64.9" y="172.5">27</text>
<text x="64.9" y="177.5">28</text>
</g>
<g font-size="1.4" fill="#006464">
<text x="69.6" y="41.4">RT_CLK</text>
<text x="139" y="41.4">SS_TR</text>
<text x="69.6" y="46.5">COMP</text>
<text x="136.6" y="46.5">EN_BUCK</text>
<text x="69.6" y="51.5">VSENSE</text>
<text x="138.6" y="51.5">PVDD2</text>
<text x="69.6" y="56.6">PWRGD</text>
<text x="137.9" y="56.6">BST_BK</text>
<text x="69.6" y="61.7">~{OCTW}</text>
<text x="141.4" y="61.7">PH</text>
<text x="69.6" y="66.8">~{FAULT}</text>
<text x="69.6" y="71.9">DTC</text>
<text x="139.1" y="71.9">BST_A</text>
<text x="140.2" y="66.8">BIAS</text>
<text x="69.6" y="76.9">M_PWM</text>
<text x="139.8" y="76.9">GH_A</text>
<text x="69.6" y="82">M_OC</text>
<text x="139.8" y="82">SH_A</text>
<text x="69.6" y="87.1">GAIN</text>
<text x="140" y="87.1">GL_A</text>
<text x="69.6" y="92.2">OC_ADJ</text>
<text x="140.1" y="92.2">SL_A</text>
<text x="69.6" y="97.3">DC_CAL</text>
<text x="139" y="97.3">BST_B</text>
<text x="69.6" y="102.3">GVDD</text>
<text x="69.6" y="107.4">CP1</text>
<text x="139.6" y="102.3">GH_B</text>
<text x="139.7" y="107.4">SH_B</text>
<text x="69.6" y="112.5">CP2</text>
<text x="139.9" y="112.5">GL_B</text>
<text x="69.6" y="117.6">EN_GATE</text>
<text x="139.9" y="117.6">SL_B</text>
<text x="69.6" y="122.7">INH_A</text>
<text x="139" y="122.7">BST_C</text>
<text x="69.6" y="127.7">INL_A</text>
<text x="139.6" y="127.7">GH_C</text>
<text x="69.6" y="132.8">INH_B</text>
<text x="69.6" y="137.9">INL_B</text>
<text x="139.7" y="132.8">SH_C</text>
<text x="139.9" y="137.9">GL_C</text>
<text x="69.6" y="143">INH_C</text>
<text x="139.9" y="143">SL_C</text>
<text x="69.6" y="148.1">INL_C</text>
<text x="140.5" y="148.1">SN1</text>
<text x="69.6" y="153.1">DVDD</text>
<text x="140.6" y="153.1">SP1</text>
<text x="69.6" y="158.2">REF</text>
<text x="140.5" y="158.2">SN2</text>
<text x="69.6" y="163.3">SO1</text>
<text x="140.6" y="163.3">SP2</text>
<text x="69.6" y="168.4">SO2</text>
<text x="69.6" y="173.5">AVDD</text>
<text x="138.6" y="168.4">PVDD1</text>
<text x="69.6" y="178.5">AGND</text>
</g>
<g font-size="1.4" fill="#840000">
<text x="81.3" y="61.7">Max</text>
<text x="85.2" y="61.7">sink</text>
<text x="89.3" y="61.7">current:</text>
<text x="96.2" y="61.7">2</text>
<text x="98.2" y="61.7">mA</text>
<text x="81.3" y="66.8">Max</text>
<text x="85.2" y="66.8">sink</text>
<text x="89.3" y="66.8">current:</text>
<text x="96.2" y="66.8">2</text>
<text x="98.2" y="66.8">mA</text>
<text x="100.1" y="88.4">when</text>
<text x="104.9" y="88.4">EN_GATE is</text>
<text x="114.6" y="88.4">HIGH,</text>
<text x="100.1" y="91.9">these</text>
<text x="100.1" y="95.5">pull</text>
<text x="104" y="95.5">down</text>
<text x="105.2" y="91.9">pins</text>
<text x="108.9" y="95.5">resistors</text>
<text x="109.3" y="91.9">have</text>
<text x="113.9" y="91.9">100</text>
<text x="97.5" y="116.8">internal</text>
<text x="104.4" y="116.8">100</text>
<text x="111.4" y="116.8">pull</text>
<text x="115.3" y="116.8">down</text>
<text x="120.1" y="116.8">resistor</text>
<text x="124.5" y="150.6">+/-</text>
<text x="129.1" y="150.6">0.6V'</text>
<text x="124.5" y="160.8">+/-</text>
<text x="129.1" y="160.8">0.6V'</text>
<text x="124.5" y="166.4">Min:</text>
<text x="128.5" y="166.4">8V</text>
<text x="124.5" y="170.4">Max:</text>
<text x="128.9" y="170.4">60V</text>
</g>
</svg>
